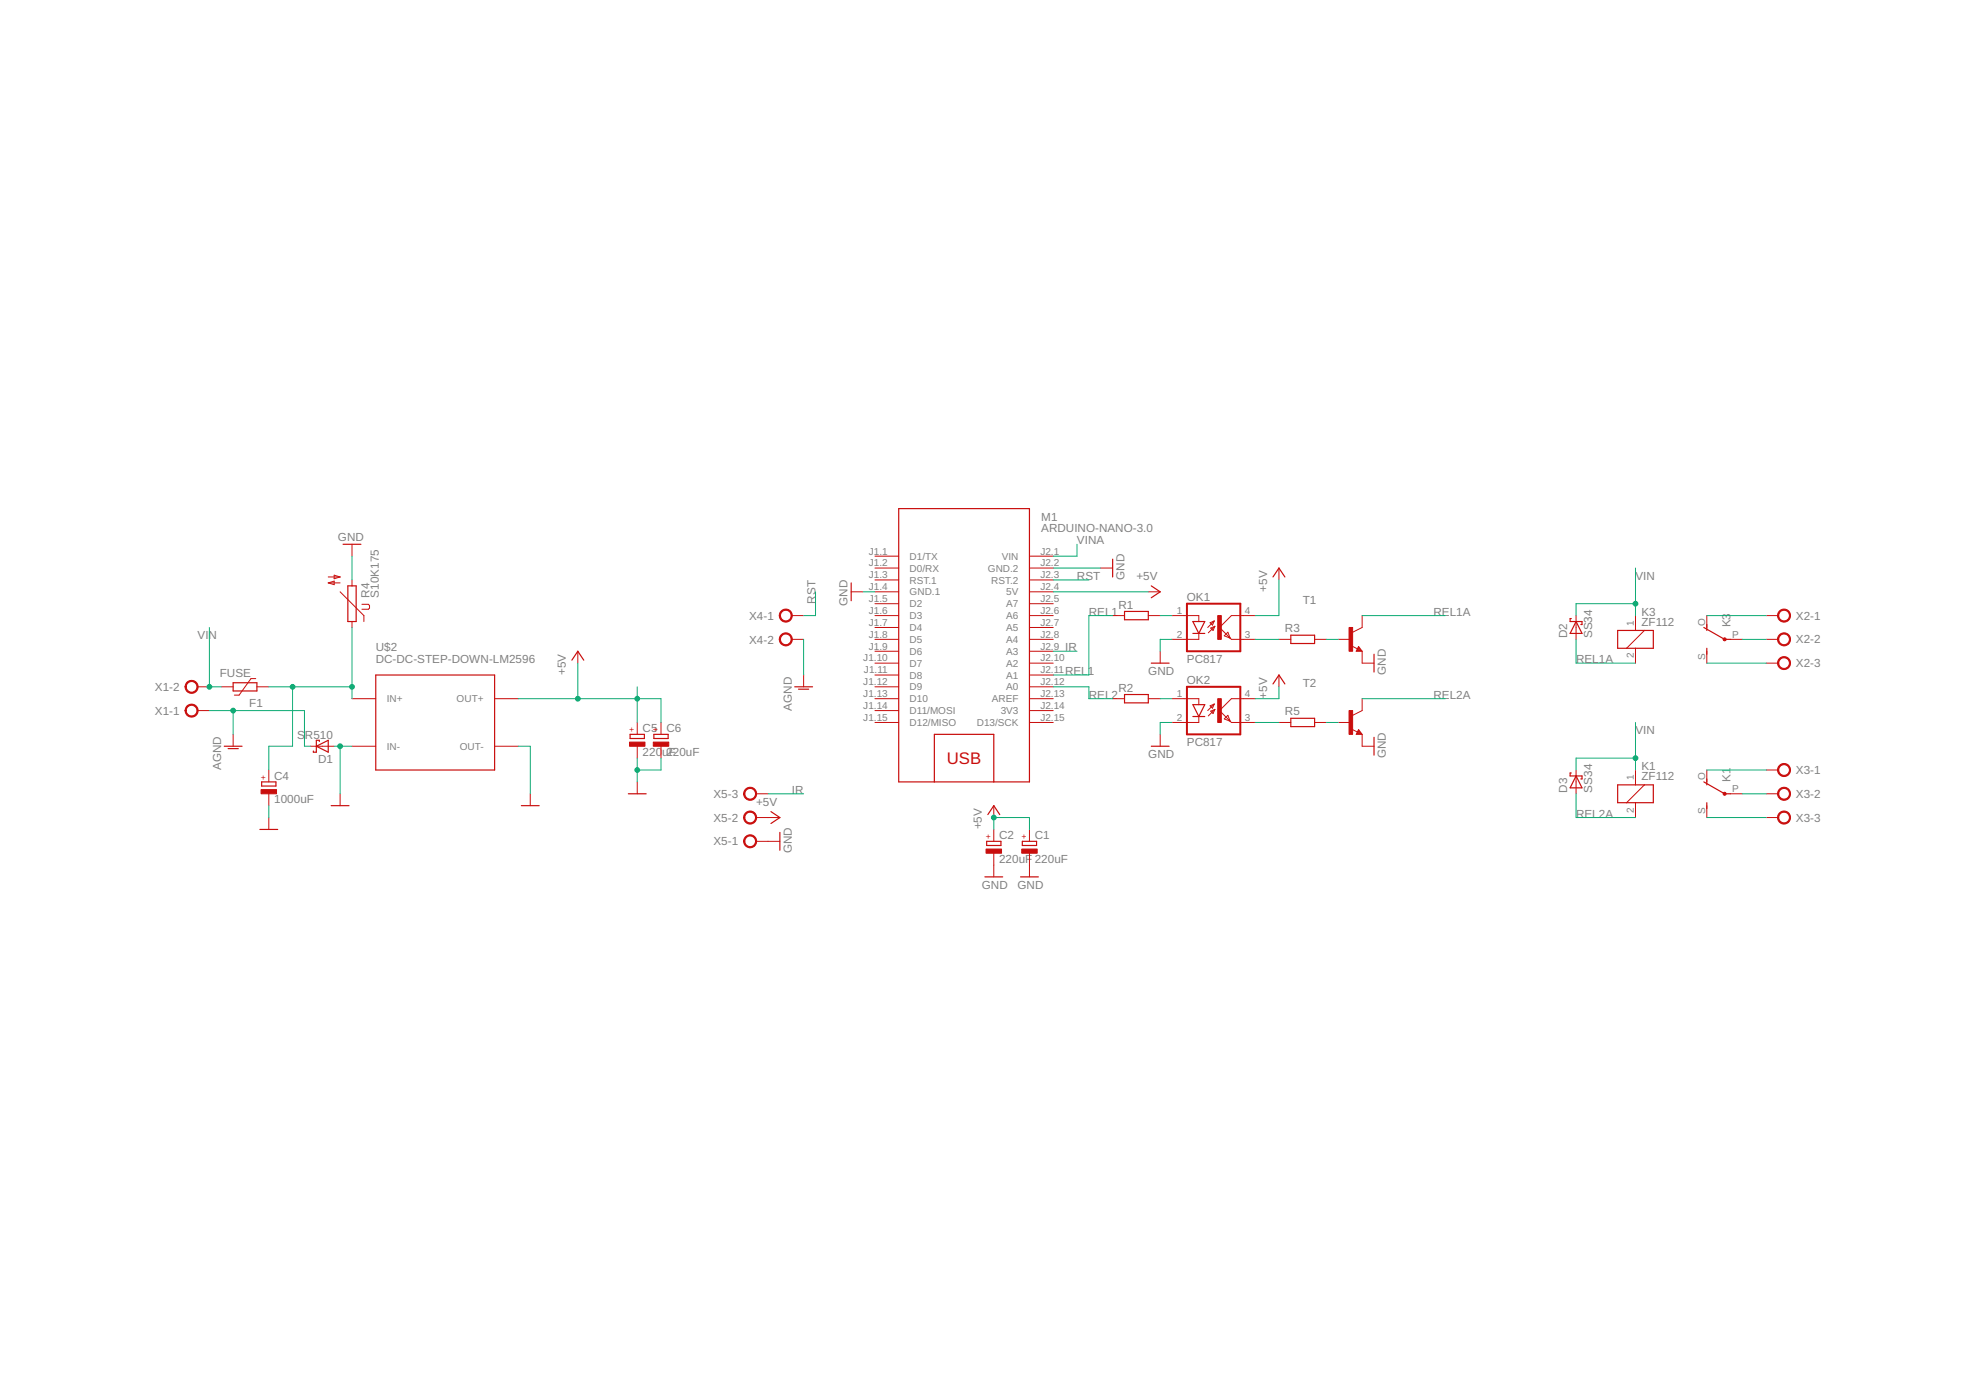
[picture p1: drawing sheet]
<svg xmlns="http://www.w3.org/2000/svg" width="420mm" height="297mm" viewBox="0 0 420 297" stroke-linecap="round" stroke-linejoin="round" font-family="sans-serif">
<g fill="none" stroke="#c90d0c" stroke-width=".21">
<path d="M75.2 116.3v2.6M187 118.9h5.1M220 118.9h5.1M70.1 123.3h2.6M70.1 124.6l1.3-.4v.7zM70.1 124.6h2.6M71.4 122.9l1.3 .4-1.3 .4zM72.7 126.5l5.1 5.1v1.2M75.2 123.9v1.3M75.2 132.8v1.3M77.3 129.1h1.4l.3 .3v.5l-.3 .3h-1.4M123.5 139.2v2.5"/>
<path d="M169.2 131.6h2.5M169.2 136.6h2.5M181.9 126.5h2.5M187 131.6h5.1M187 136.6h5.1M187 139.2h5.1M187 121.4h5.1M187 123.9h5.1M187 126.5h5.1M187 129h5.1M187 134.1h5.1M220 131.6h5.1"/>
<path d="M220 136.6h5.1M220 139.2h5.1M220 121.4h5.1M220 123.9h5.1M220 126.5h5.1M220 129h5.1M220 134.1h5.1M235.2 121.4h2.6M237.8 131.6h2.5M245.4 131.6h2.5M245.4 126.5h2.5M247.9 139.2v2.5"/>
<path d="M250.5 131.6h5.7v1.2M256.2 135.4v1.2h-5.7M258.6 133.1l.9-.4-.4 .9zM258.7 134.2l.9-.4-.4 .9zM259.5 132.7l-1.4 1.4M259.6 133.8l-1.4 1.4M262.4 135.1l.5 1.3-1.3-.5zM268.2 131.6h-5l-2.6 2.5 2.6 2.5h5M273.3 136.6h2.6M273.3 121.4v2.5M280.9 136.6h2.6M286 136.6h2.6"/>
<path d="M288.9 138l1.2 .7M290.3 138.2l.8 1h-1.3zM291.1 139.2v2.5h2.5M291.1 131.6v2.5l-2 1M336.8 131.6v5M349.5 131.6v3.1M349.5 138.5v3.2M351.4 134.7l-3.8 3.8M364.8 131.6v2.5M364.8 139.2v2.5M369.8 136.6h2.6M377.5 131.6h2.5"/>
<path d="M377.5 136.6h2.5M42.2 151.8h2.5M42.2 146.8h2.5M47.3 146.8h2.5M49.8 156.9v2.6M54.7 145h-1.1l-2.5 3.5h-1M54.9 146.8h2.5M66.3 159.5h5.1M75.2 149.3h5.1M75.2 159.5h5.1M105.7 149.3h5.1M105.7 159.5h5.1"/>
<path d="M136.2 154.4v2.5M136.2 159.5v2.5M141.3 154.4v2.5M141.3 159.5v2.5M171.7 144.3v2.5M187 149.3h5.1M187 151.8h5.1M187 146.8h5.1M187 154.4h5.1M187 141.7h5.1M187 144.3h5.1M220 149.3h5.1"/>
<path d="M220 151.8h5.1M220 146.8h5.1M220 154.4h5.1M220 141.7h5.1M220 144.3h5.1M237.8 149.3h2.5M245.4 149.3h2.5M247.9 156.9v2.6M250.5 149.3h5.7v1.3M256.2 153.1v1.3h-5.7M258.6 150.8l.9-.3-.4 .8zM258.7 152l.9-.4-.4 .9z"/>
<path d="M259.5 150.5l-1.4 1.3M259.6 151.6l-1.4 1.4M262.4 152.9l.5 1.2-1.3-.5zM268.2 149.3h-5l-2.6 2.5 2.6 2.6h5M273.3 154.4h2.6M273.3 144.3v2.5M280.9 154.4h2.6M286 154.4h2.6M288.9 155.8l1.2 .6M290.3 155.9l.8 1h-1.3zM291.1 156.9v2.6h2.5M291.1 149.3v2.5l-2 1.1"/>
<path d="M377.5 141.7h2.5M57.4 164.5v2.6M57.4 169.6v2.6M57.4 174.7v2.5M72.7 169.6v2.6M113.3 169.6v2.6M136.2 167.1v2.5M161.6 169.6h2.5M161.6 174.7h5.1M161.6 179.8h5.1M212.4 172.2v2.5M212.4 177.2v2.6"/>
<path d="M220 177.2v2.6M336.8 164.5v5.1M349.5 164.5v3.2M349.5 171.5v3.2M351.4 167.7l-3.8 3.8M364.8 164.5v2.6M364.8 172.2v2.5M369.8 169.6h2.6M377.5 169.6h2.5M377.5 164.5h2.5M377.5 174.7h2.5M212.4 182.3v5.1"/>
<path d="M220 182.3v5.1"/>
</g>
<g fill="none" stroke="#c90d0c" stroke-width=".25">
<path d="M73.3 116.3h3.8M192.1 108.7h27.9v58.4h-27.9zM237.8 119.5v3.8M74.3 125.2h1.8v7.6h-1.8zM181.9 124.6v3.8M240.3 130.7h5.1v1.7h-5.1zM246 125.2l1.9 1.3-1.9 1.2M254.9 132.8h2.6l-1.3 2.6zM254.9 135.4h2.6M272.1 123.3l1.2-1.9 1.3 1.9M275.9 135.7h5v1.8h-5zM290.3 138.7l.2 .2h-.4l.2-.5 .6 .6h-.8"/>
<path d="M293.6 139.8v3.8M335.8 132.2h-.2v.6h2.5v.7h-.3M336.8 132.8l1.3 2.6h-2.5zM345.7 134.7h7.6v3.8h-7.6zM364.1 134.1l4.5 2.5h1.2M364.8 133.5v1.2M364.8 138.5v1.3M47.9 159.5h3.8M48.7 160h2.2M49.8 145.9h5.1v1.8h-5.1zM67.6 159.5l2.5-1.3v2.5zM68.2 158.5v-.3h-.6v2.5h-.6v-.2"/>
<path d="M80.3 144.3h25.4v20.2h-25.4zM122.2 141.1l1.3-1.9 1.3 1.9M134.7 156.9h3v.9h-3zM139.7 156.9h3.1v.9h-3.1zM169.8 146.8h3.9M170.6 147.3h2.2M240.3 148.4h5.1v1.8h-5.1zM246 159.5h3.9M246 141.7h3.9M254.9 150.6h2.6l-1.3 2.5zM254.9 153.1h2.6M272.1 146.2l1.2-1.9 1.3 1.9"/>
<path d="M275.9 153.5h5v1.8h-5zM290.3 156.4l.2 .3h-.4l.2-.5 .6 .6h-.8M293.6 157.6v3.8M55.5 177.2h3.9M55.9 167.1h3.1v.9h-3.1zM70.8 172.2h3.8M111.4 172.2h3.8M134.3 169.6h3.8M164.8 173.4l1.9 1.3-1.9 1.3M166.7 177.9v3.8M199.7 167.1v-10.2h12.7v10.2M210.9 179.8h3v.9h-3z"/>
<path d="M211.1 174.1l1.3-1.9 1.3 1.9M218.5 179.8h3v.9h-3zM335.8 165.2h-.2v.6h2.5v.7h-.3M336.8 165.8l1.3 2.6h-2.5zM345.7 167.7h7.6v3.8h-7.6zM364.1 167.1l4.5 2.5h1.2M364.8 166.5v1.2M364.8 171.5v1.3M210.5 187.4h3.8M218.1 187.4h3.8"/>
</g>
<g fill="#c90d0c" stroke="#c90d0c" stroke-width=".21">
<path d="M39.9 150.9a1.4 1.4 0 0 1 2.2 .2 1.4 1.4 0 0 1-.8 2.1 1.4 1.4 0 0 1-1.8-1.4h.3a1.15 1.15 0 0 1 1.6-1 1.15 1.15 0 0 1 .3 1.9 1.15 1.15 0 0 1-1.9-.6v-.3h-.3z" fill-rule="evenodd"/>
<path d="M39.9 145.8a1.4 1.4 0 0 1 2.2 .3 1.4 1.4 0 0 1-.8 2 1.4 1.4 0 0 1-1.8-1.3h.3a1.15 1.15 0 0 1 1.6-1.1 1.15 1.15 0 0 1 .3 1.9 1.15 1.15 0 0 1-1.9-.5v-.3h-.3z" fill-rule="evenodd"/>
<path d="M380.3 130.6a1.39 1.39 0 0 1 2.2 .2 1.39 1.39 0 0 1-.9 2.1 1.39 1.39 0 0 1-1.7-1.3h.2a1.15 1.15 0 0 1 1.6-1.1 1.15 1.15 0 0 1 .3 1.9 1.15 1.15 0 0 1-1.8-.6l-.1-.2h-.2z" fill-rule="evenodd"/>
<path d="M380.3 135.7a1.39 1.39 0 0 1 2.2 .2 1.39 1.39 0 0 1-.9 2.1 1.39 1.39 0 0 1-1.7-1.4h.2a1.15 1.15 0 0 1 1.6-1.1 1.15 1.15 0 0 1 .3 2 1.15 1.15 0 0 1-1.8-.6l-.1-.3h-.2z" fill-rule="evenodd"/>
<path d="M380.3 140.7a1.4 1.4 0 0 1 2.2 .3 1.4 1.4 0 0 1-.8 2 1.4 1.4 0 0 1-1.8-1.3h.2a1.15 1.15 0 0 1 1.6-1.1 1.15 1.15 0 0 1 .3 1.9 1.15 1.15 0 0 1-1.8-.5l-.1-.3h-.2z" fill-rule="evenodd"/>
<path d="M380.3 163.6a1.39 1.39 0 0 1 2.2 .2 1.39 1.39 0 0 1-.9 2.1 1.39 1.39 0 0 1-1.7-1.4h.2a1.15 1.15 0 0 1 1.6-1 1.15 1.15 0 0 1 .3 1.9 1.15 1.15 0 0 1-1.8-.6l-.1-.3h-.2z" fill-rule="evenodd"/>
<path d="M380.3 168.7a1.39 1.39 0 0 1 2.2 .2 1.39 1.39 0 0 1-.9 2.1 1.39 1.39 0 0 1-1.7-1.4h.2a1.15 1.15 0 0 1 1.6-1.1 1.15 1.15 0 0 1 .3 2 1.15 1.15 0 0 1-1.8-.6l-.1-.3h-.2z" fill-rule="evenodd"/>
<path d="M380.3 173.8a1.39 1.39 0 0 1 2.2 .2 1.39 1.39 0 0 1-.9 2.1 1.39 1.39 0 0 1-1.7-1.4h.2a1.15 1.15 0 0 1 1.6-1.1 1.15 1.15 0 0 1 .3 1.9 1.15 1.15 0 0 1-1.8-.5l-.1-.3h-.2z" fill-rule="evenodd"/>
<path d="M166.9 130.6a1.39 1.39 0 0 1 2.2 .2 1.39 1.39 0 0 1-.8 2.1 1.39 1.39 0 0 1-1.8-1.3h.3a1.14 1.14 0 0 1 1.6-1.1 1.14 1.14 0 0 1 .3 1.9 1.14 1.14 0 0 1-1.9-.6v-.2h-.3z" fill-rule="evenodd"/>
<path d="M166.9 135.7a1.39 1.39 0 0 1 2.2 .2 1.39 1.39 0 0 1-.8 2.1 1.39 1.39 0 0 1-1.8-1.4h.3a1.14 1.14 0 0 1 1.6-1 1.14 1.14 0 0 1 .3 1.9 1.14 1.14 0 0 1-1.9-.6v-.3h-.3z" fill-rule="evenodd"/>
<path d="M159.3 178.8a1.39 1.39 0 0 1 2.2 .3 1.39 1.39 0 0 1-.8 2 1.39 1.39 0 0 1-1.8-1.3h.3a1.15 1.15 0 0 1 1.6-1.1 1.15 1.15 0 0 1 .3 1.9 1.15 1.15 0 0 1-1.9-.5v-.3h-.3z" fill-rule="evenodd"/>
<path d="M159.3 173.8a1.39 1.39 0 0 1 2.2 .2 1.39 1.39 0 0 1-.8 2.1 1.39 1.39 0 0 1-1.8-1.4h.3a1.15 1.15 0 0 1 1.6-1.1 1.15 1.15 0 0 1 .3 1.9 1.15 1.15 0 0 1-1.9-.5v-.3h-.3z" fill-rule="evenodd"/>
<path d="M159.3 168.7a1.39 1.39 0 0 1 2.2 .2 1.39 1.39 0 0 1-.8 2.1 1.39 1.39 0 0 1-1.8-1.4h.3a1.15 1.15 0 0 1 1.6-1.1 1.15 1.15 0 0 1 .3 2 1.15 1.15 0 0 1-1.9-.6v-.3h-.3z" fill-rule="evenodd"/>
<circle cx="368.6" cy="136.6" r=".33"/>
<circle cx="368.6" cy="169.6" r=".33"/>
</g>
<g fill="#c90d0c" stroke="#c90d0c" stroke-width=".21">
<path d="M55.8 168.7h3.3v.9h-3.3z"/>
<path d="M134.5 158.6h3.3v.9h-3.3z"/>
<path d="M139.6 158.6h3.3v.9h-3.3z"/>
<path d="M260.2 131.6h.8v5h-.8z"/>
<path d="M260.2 149.3h.8v5.1h-.8z"/>
<path d="M288.3 134.1h.8v5.1h-.8z"/>
<path d="M288.3 151.8h.8v5.1h-.8z"/>
<path d="M218.4 181.4h3.3v.9h-3.3z"/>
<path d="M210.7 181.4h3.3v.9h-3.3z"/>
</g>
<path d="M253.7 129h11.4v10.2h-11.4zM253.7 146.8h11.4v10.1h-11.4z" fill="none" stroke="#c90d0c" stroke-width=".42"/>
<g fill="none" stroke="#0cab74" stroke-width=".21">
<path d="M75.2 118.9v5M230.2 116.3v2.6h-5.1M44.7 134.1v12.7h2.6M75.2 134.1v15.2M171.7 136.6v7.7M174.3 126.5v5.1h-2.6M184.4 126.5h2.6M225.1 126.5h20.3M225.1 121.4h10.1M225.1 123.9h7.6M225.1 139.2h5.1M237.8 131.6h-5.1v12.7h-7.6"/>
<path d="M247.9 131.6h2.6M250.5 136.6h-2.6v2.6M268.2 136.6h5.1M273.3 123.9v7.7h-5.1M283.5 136.6h2.5M291.1 131.6h17.8M336.8 136.6v5.1h12.7M349.5 121.4v10.2M349.5 129h-12.7v2.6M364.8 131.6h12.7M372.4 136.6h5.1M44.7 151.8h20.4v7.7h1.2"/>
<path d="M49.8 151.8v5.1M57.4 146.8h17.8M62.5 146.8v12.7h-5.1v5M71.4 159.5h3.8M72.7 159.5v10.1M110.8 159.5h2.5v10.1M110.8 149.3h30.5v5.1M123.5 141.7v7.6M136.2 146.8v7.6M225.1 146.8h7.6v2.5h5.1M247.9 149.3h2.6M250.5 154.4h-2.6v2.5"/>
<path d="M268.2 154.4h5.1M273.3 146.8v2.5h-5.1M283.5 154.4h2.5M291.1 149.3h17.8M349.5 154.4v10.1M364.8 141.7h12.7M57.4 172.2v2.5M136.2 162v5.1M141.3 162v2.5h-5.1M164.1 169.6h7.6M212.4 177.2v-2.5h7.6v2.5M336.8 169.6v5.1h12.7"/>
<path d="M349.5 162h-12.7v2.5M364.8 164.5h12.7M364.8 174.7h12.7M372.4 169.6h5.1"/>
</g>
<g fill="#0cab74" stroke="#0cab74" stroke-width=".21">
<circle cx="72.7" cy="159.5" r=".51"/>
<circle cx="136.2" cy="164.5" r=".51"/>
<circle cx="75.2" cy="146.8" r=".51"/>
<circle cx="62.5" cy="146.8" r=".51"/>
<circle cx="349.5" cy="129" r=".51"/>
<circle cx="349.5" cy="162" r=".51"/>
<circle cx="44.7" cy="146.8" r=".51"/>
<circle cx="136.2" cy="149.3" r=".51"/>
<circle cx="123.5" cy="149.3" r=".51"/>
<circle cx="212.4" cy="174.7" r=".51"/>
<circle cx="49.8" cy="151.8" r=".51"/>
</g>
<text font-size="3.6" fill="#c90d0c" x="202.3" y="163.3">USB</text>
<g font-size="2.5" fill="#808080">
<text x="222.5" y="113.8">ARDUINO-NANO-3.0</text>
<text x="222.5" y="111.2">M1</text>
<text x="72.2" y="115.6">GND</text>
<text x="230.2" y="116.3">VINA</text>
<text x="230.2" y="123.9">RST</text>
<text x="240.3" y="123.9" transform="rotate(-90 240.3 123.9)">GND</text>
<text x="242.9" y="123.9">+5V</text>
<text x="349.5" y="123.9">VIN</text>
<text x="78.9" y="127.7" transform="rotate(-90 78.9 127.7)">R4</text>
<text x="80.9" y="127.7" transform="rotate(-90 80.9 127.7)">S10K175</text>
<text x="174.3" y="129" transform="rotate(-90 174.3 129)">RST</text>
<text x="181.1" y="129.5" transform="rotate(-90 181.1 129.5)">GND</text>
<text x="232.7" y="131.5">REL1</text>
<text x="239" y="130.1">R1</text>
<text x="253.7" y="128.4">OK1</text>
<text x="270.8" y="126.5" transform="rotate(-90 270.8 126.5)">+5V</text>
<text x="278.4" y="129">T1</text>
<text x="306.4" y="131.5">REL1A</text>
<text x="350.8" y="131.5">K3</text>
<text x="42.2" y="136.6">VIN</text>
<text x="160.1" y="132.4">X4-1</text>
<text x="160.1" y="137.5">X4-2</text>
<text x="274.6" y="135.1">R3</text>
<text x="334.9" y="136.4" transform="rotate(-90 334.9 136.4)">D2</text>
<text x="340.3" y="136.4" transform="rotate(-90 340.3 136.4)">SS34</text>
<text x="350.8" y="133.7">ZF112</text>
<text x="369.8" y="134.1" transform="rotate(-90 369.8 134.1)">K3</text>
<text x="383.8" y="132.4">X2-1</text>
<text x="383.8" y="137.5">X2-2</text>
<text x="80.3" y="141.7">DC-DC-STEP-DOWN-LM2596</text>
<text x="80.3" y="139.2">U$2</text>
<text x="227.6" y="139.2">IR</text>
<text x="253.7" y="141.7">PC817</text>
<text x="336.8" y="141.7">REL1A</text>
<text x="383.8" y="142.6">X2-3</text>
<text x="33.1" y="147.7">X1-2</text>
<text x="47" y="144.7">FUSE</text>
<text x="120.9" y="144.2" transform="rotate(-90 120.9 144.2)">+5V</text>
<text x="227.6" y="144.2">REL1</text>
<text x="232.7" y="149.3">REL2</text>
<text x="239" y="147.8">R2</text>
<text x="245.4" y="144.2">GND</text>
<text x="253.7" y="146.1">OK2</text>
<text x="270.8" y="149.3" transform="rotate(-90 270.8 149.3)">+5V</text>
<text x="278.4" y="146.8">T2</text>
<text x="296.2" y="144.2" transform="rotate(-90 296.2 144.2)">GND</text>
<text x="306.4" y="149.3">REL2A</text>
<text x="33.1" y="152.7">X1-1</text>
<text x="53.3" y="151.1">F1</text>
<text x="169.2" y="151.9" transform="rotate(-90 169.2 151.9)">AGND</text>
<text x="274.6" y="152.9">R5</text>
<text x="63.5" y="157.8">S</text>
<text x="65.2" y="157.8">R510</text>
<text x="137.3" y="161.5">220</text>
<text x="137.3" y="156.5">C5</text>
<text x="141.5" y="161.5">u2F20uF</text>
<text x="142.4" y="156.5">C6</text>
<text x="253.7" y="159.5">PC817</text>
<text x="349.5" y="156.9">VIN</text>
<text x="47.3" y="164.6" transform="rotate(-90 47.3 164.6)">AGND</text>
<text x="58.6" y="166.6">C4</text>
<text x="68" y="163.2">D1</text>
<text x="245.4" y="162">GND</text>
<text x="296.2" y="162" transform="rotate(-90 296.2 162)">GND</text>
<text x="350.8" y="166.7">ZF112</text>
<text x="350.8" y="164.6">K1</text>
<text x="369.8" y="167.1" transform="rotate(-90 369.8 167.1)">K1</text>
<text x="383.8" y="165.4">X3-1</text>
<text x="58.6" y="171.7">1000uF</text>
<text x="152.5" y="170.5">X5-3</text>
<text x="161.6" y="172.2">+5V</text>
<text x="169.2" y="169.6">IR</text>
<text x="334.9" y="169.4" transform="rotate(-90 334.9 169.4)">D3</text>
<text x="340.3" y="169.4" transform="rotate(-90 340.3 169.4)">SS34</text>
<text x="383.8" y="170.5">X3-2</text>
<text x="152.5" y="175.6">X5-2</text>
<text x="209.8" y="177.2" transform="rotate(-90 209.8 177.2)">+5V</text>
<text x="213.5" y="179.3">C2</text>
<text x="221.1" y="179.3">C1</text>
<text x="336.8" y="174.7">REL2A</text>
<text x="383.8" y="175.6">X3-3</text>
<text x="152.5" y="180.7">X5-1</text>
<text x="169.2" y="182.3" transform="rotate(-90 169.2 182.3)">GND</text>
<text x="213.5" y="184.4">220uF</text>
<text x="221.1" y="184.4">220uF</text>
<text x="209.8" y="189.9">GND</text>
<text x="217.5" y="189.9">GND</text>
</g>
<g font-size="2.1" fill="#808080">
<text x="185.7" y="118.5">J1.1</text>
<text x="194.4" y="119.6">D1/TX</text>
<text x="214.1" y="119.6">VIN</text>
<text x="222.3" y="118.5">J2.1</text>
<text x="185.7" y="121">J1.2</text>
<text x="185.7" y="123.6">J1.3</text>
<text x="194.4" y="122.2">D0/RX</text>
<text x="194.4" y="124.7">RST.1</text>
<text x="211.1" y="122.2">GND.2</text>
<text x="211.8" y="124.7">RST.2</text>
<text x="222.3" y="121">J2.2</text>
<text x="222.3" y="123.6">J2.3</text>
<text x="185.7" y="126.1">J1.4</text>
<text x="185.7" y="128.7">J1.5</text>
<text x="185.7" y="131.2">J1.6</text>
<text x="194.4" y="127.2">GND.1</text>
<text x="194.4" y="129.8">D2</text>
<text x="215.1" y="127.2">5V</text>
<text x="215.1" y="129.8">A7</text>
<text x="222.3" y="126.1">J2.4</text>
<text x="222.3" y="128.7">J2.5</text>
<text x="222.3" y="131.2">J2.6</text>
<text x="251.5" y="131.2">1</text>
<text x="266.1" y="131.2">4</text>
<text x="185.7" y="133.7">J1.7</text>
<text x="185.7" y="136.3">J1.8</text>
<text x="194.4" y="132.3">D3</text>
<text x="194.4" y="134.8">D4</text>
<text x="194.4" y="137.4">D5</text>
<text x="215.1" y="132.3">A6</text>
<text x="215.1" y="134.8">A5</text>
<text x="215.1" y="137.4">A4</text>
<text x="222.3" y="133.7">J2.7</text>
<text x="222.3" y="136.3">J2.8</text>
<text x="251.5" y="136.3">2</text>
<text x="266.1" y="136.3">3</text>
<text x="349.2" y="133.7" transform="rotate(-90 349.2 133.7)">1</text>
<text x="364.4" y="133.7" transform="rotate(-90 364.4 133.7)">O</text>
<text x="370.2" y="136.3">P</text>
<text x="184.5" y="141.3">J1.10</text>
<text x="184.6" y="143.9">J1.11</text>
<text x="185.7" y="138.8">J1.9</text>
<text x="194.4" y="139.9">D6</text>
<text x="194.4" y="142.5">D7</text>
<text x="215.1" y="139.9">A3</text>
<text x="215.1" y="142.5">A2</text>
<text x="222.3" y="138.8">J2.9</text>
<text x="222.3" y="141.3">J2.10</text>
<text x="222.3" y="143.9">J2.11</text>
<text x="349.2" y="140.7" transform="rotate(-90 349.2 140.7)">2</text>
<text x="364.4" y="140.9" transform="rotate(-90 364.4 140.9)">S</text>
<text x="184.5" y="146.4">J1.12</text>
<text x="184.5" y="149">J1.13</text>
<text x="194.4" y="145">D8</text>
<text x="194.4" y="147.5">D9</text>
<text x="215.1" y="145">A1</text>
<text x="215.1" y="147.5">A0</text>
<text x="222.3" y="146.4">J2.12</text>
<text x="222.3" y="149">J2.13</text>
<text x="251.5" y="149">1</text>
<text x="266.1" y="149">4</text>
<text x="82.6" y="150.1">IN+</text>
<text x="97.6" y="150.1">OUT+</text>
<text x="184.5" y="151.5">J1.14</text>
<text x="184.5" y="154">J1.15</text>
<text x="194.4" y="150.1">D10</text>
<text x="194.4" y="152.6">D11/MOSI</text>
<text x="194.4" y="155.2">D12/MISO</text>
<text x="208.8" y="155.2">D13/SCK</text>
<text x="212" y="150.1">AREF</text>
<text x="213.9" y="152.6">3V3</text>
<text x="222.3" y="151.5">J2.14</text>
<text x="222.3" y="154">J2.15</text>
<text x="251.5" y="154">2</text>
<text x="266.1" y="154">3</text>
<text x="82.6" y="160.2">IN-</text>
<text x="98.3" y="160.2">OUT-</text>
<text x="349.2" y="166.7" transform="rotate(-90 349.2 166.7)">1</text>
<text x="364.4" y="166.7" transform="rotate(-90 364.4 166.7)">O</text>
<text x="349.2" y="173.7" transform="rotate(-90 349.2 173.7)">2</text>
<text x="364.4" y="173.9" transform="rotate(-90 364.4 173.9)">S</text>
<text x="370.2" y="169.3">P</text>
</g>
<g font-size="1.8" fill="#c90d0c">
<text x="135.6" y="156.5" transform="rotate(-90 135.6 156.5)">+</text>
<text x="140.7" y="156.5" transform="rotate(-90 140.7 156.5)">+</text>
<text x="56.9" y="166.7" transform="rotate(-90 56.9 166.7)">+</text>
<text x="211.8" y="179.4" transform="rotate(-90 211.8 179.4)">+</text>
<text x="219.4" y="179.4" transform="rotate(-90 219.4 179.4)">+</text>
</g>
</svg>
